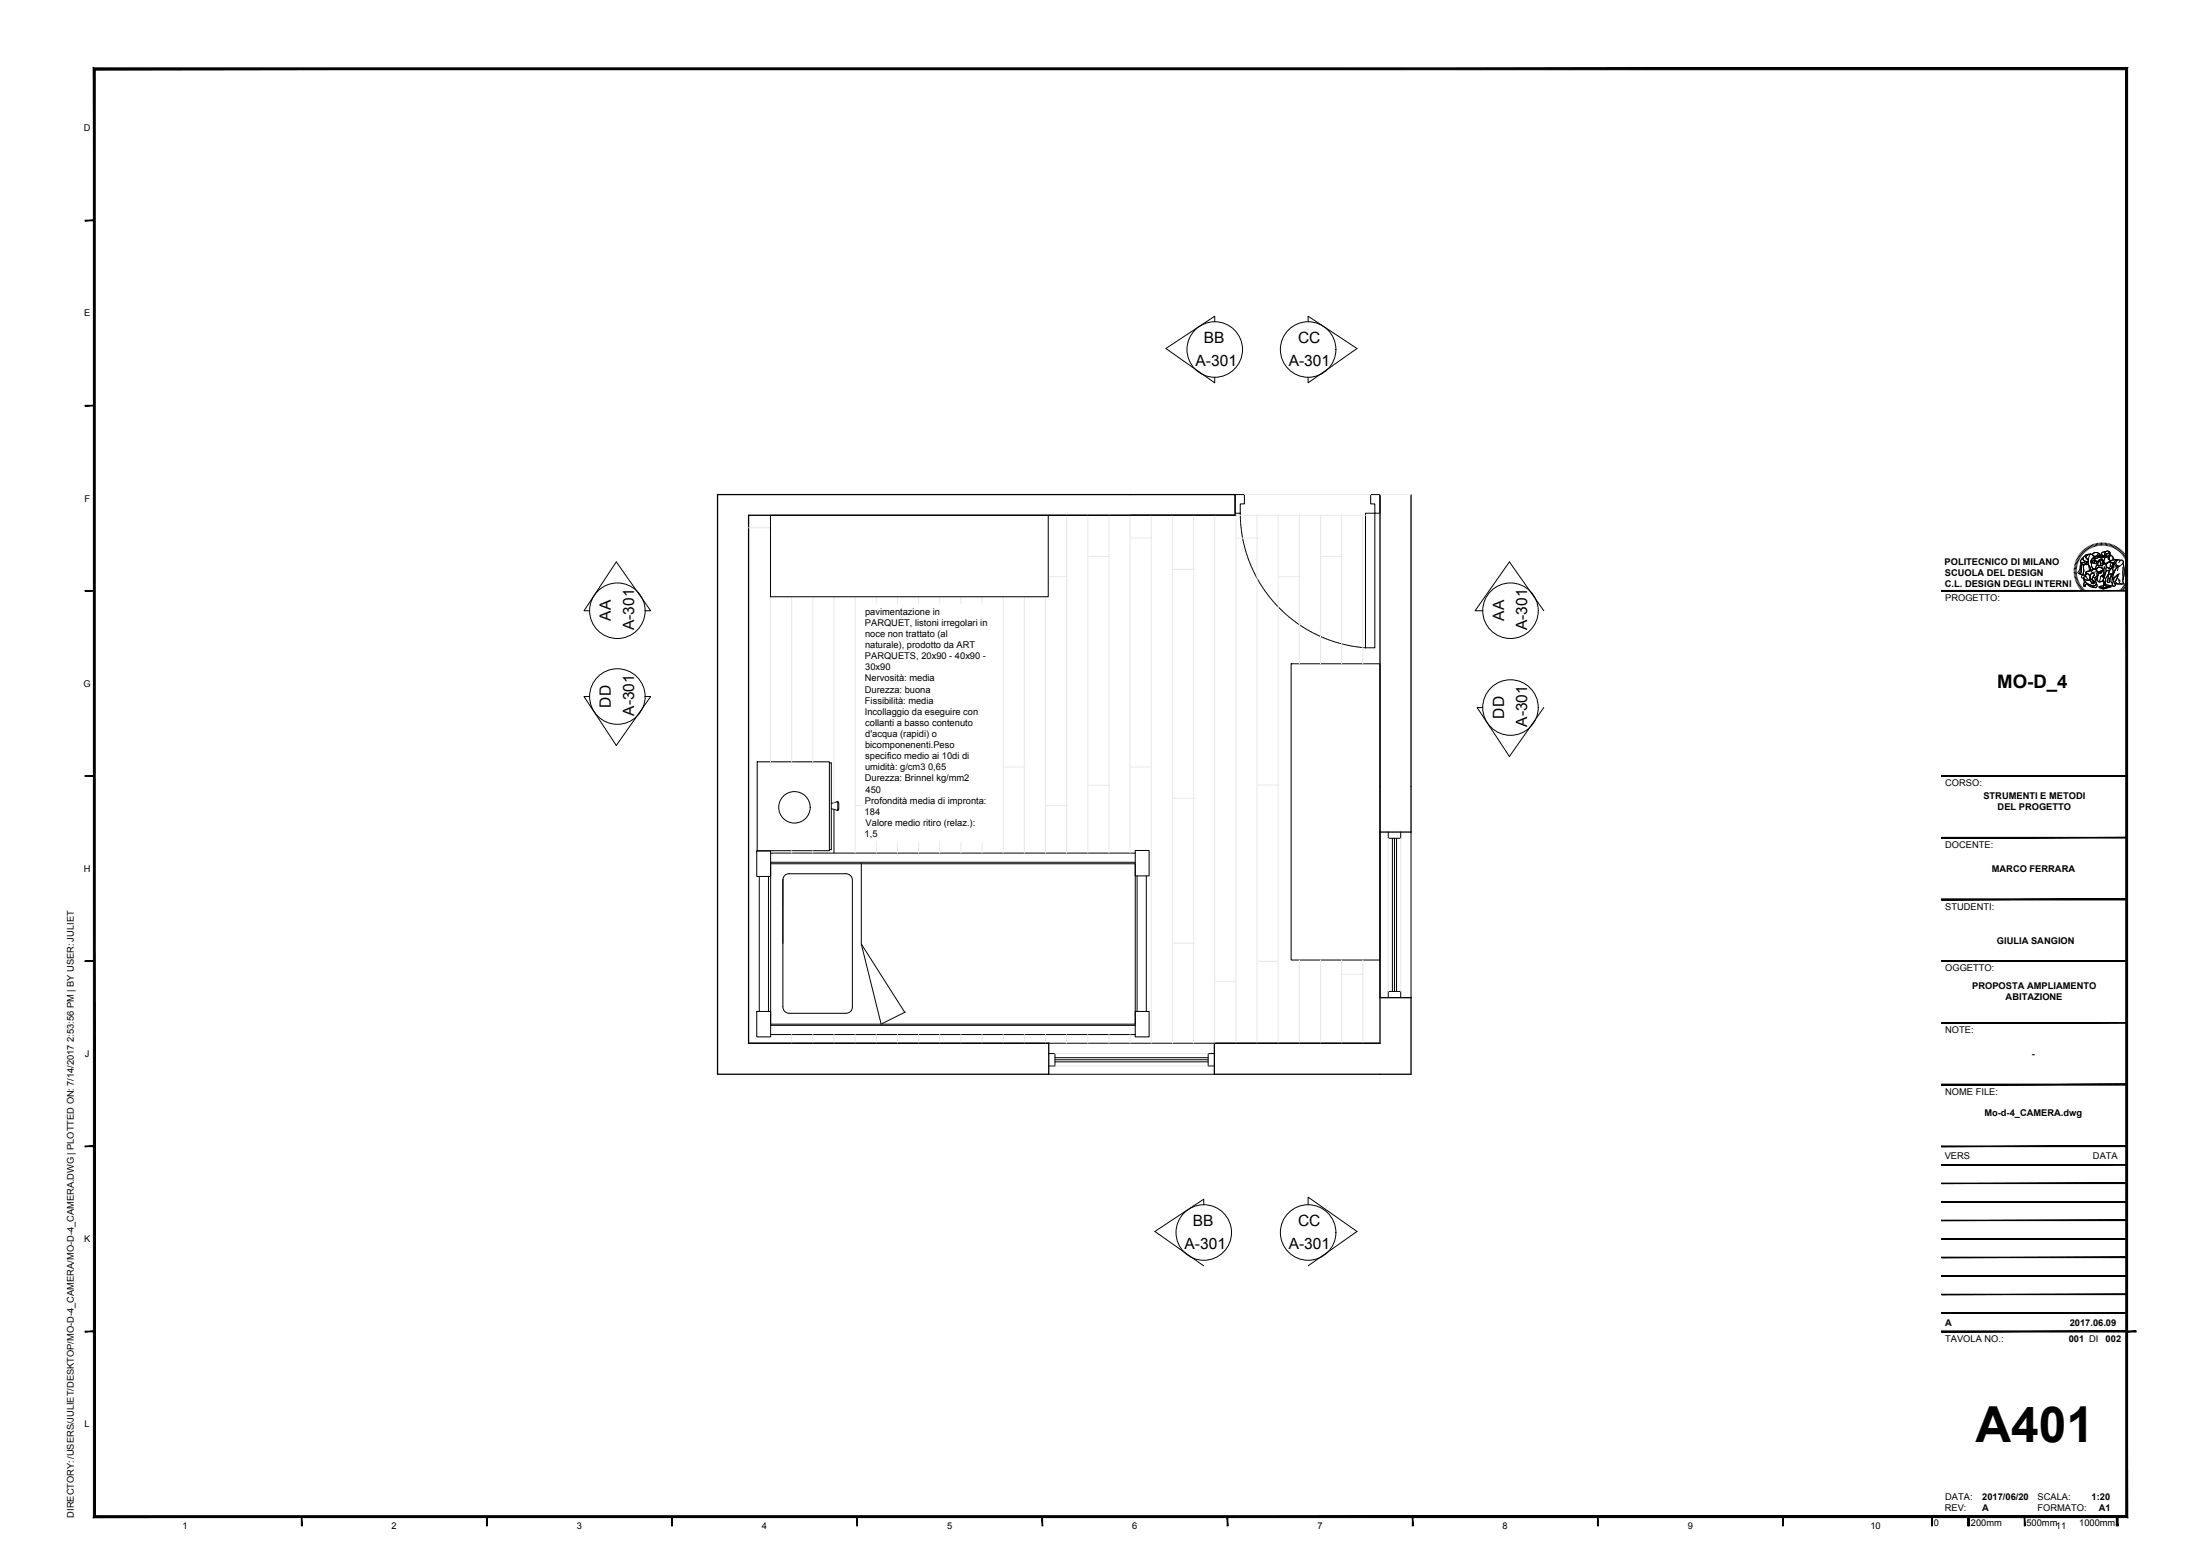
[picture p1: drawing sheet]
<svg xmlns="http://www.w3.org/2000/svg" width="594mm" height="420mm" viewBox="0 0 594 420" stroke-linecap="round" stroke-linejoin="round" font-family="sans-serif">
<path d="M305.3 139.1h28.2v-5.5h-139.7v156.5h89.4v-8.4h-81.1v-142.6h103.2M372.6 133.6v148.1h-44.7v8.4h53.1v-20.7h-8.4M381 133.6v91.1h-8.4" fill="none" stroke="#000" stroke-width=".35"/>
<g fill="none" stroke="#000" stroke-width=".27">
<path d="M328 86.9v-1.5l-13.2 8.7 13.2 9.3v-1.5M353.2 86.9v-1.5l13.2 8.7-13.2 9.3v-1.5M208.1 139.1h75v22h-75zM283.1 139.1h50.6M334.9 138.6v-2.5h1.1v-2.5h-2.5v5h1.4v.1M334.9 139.2v.3M334.9 138.9v.2M334.9 139.6v.3M334.9 140l.1 .2M368.7 138.6h2.6v36.3h-2.6zM370.1 133.6h2.5v5h-1.3v-2.5h-1.2zM335 140.4v.2"/>
<path d="M335 140.7v.3M335 141.1v.3M335 141.5l.1 .2M335.1 141.9v.2M335.1 142.2v.3M335.1 142.6l.1 .2M335.2 143v.2M335.2 143.3l.1 .3M335.3 143.7v.3M335.3 144.1l.1 .2M335.4 144.5v.2M335.5 144.8v.3"/>
<path d="M335.5 145.2l.1 .2M335.6 145.6l.1 .2M335.7 145.9v.3M335.8 146.3v.2M335.8 146.7l.1 .2M335.9 147l.1 .3M336 147.4l.1 .2M336.1 147.8l.1 .2M336.2 148.1l.1 .3M336.3 148.5l.1 .2M336.4 148.8l.1 .3M336.5 149.2l.1 .2"/>
<path d="M336.6 149.6l.1 .2M336.7 149.9l.1 .3M336.9 150.3v.2M337 150.6l.1 .3M337.1 151l.1 .2M337.2 151.3l.1 .3M337.4 151.7l.1 .2M337.5 152l.1 .3M337.7 152.4v.2M337.8 152.7l.1 .3M337.9 153.1l.1 .2M338.1 153.4l.1 .2"/>
<path d="M338.2 153.8l.1 .2M338.4 154.1l.1 .2M338.6 154.4l.1 .3M338.7 154.8l.1 .2M338.9 155.1l.1 .2M339.1 155.4l.1 .3M339.2 155.8l.2 .2M339.4 156.1l.1 .2M339.6 156.4l.1 .2M339.8 156.7l.1 .3M340 157.1l.1 .2M340.2 157.4l.1 .2"/>
<path d="M340.4 157.7l.1 .2M340.6 158l.1 .2M340.8 158.3l.1 .3M341 158.7l.1 .2M341.2 159l.1 .2M341.4 159.3l.1 .2M341.6 159.6l.2 .2M341.8 159.9l.2 .2M560 154.2h.7M560 153.8l.7 .1M560.1 153.5l.7 .1M560.1 153.1l.7 .1"/>
<path d="M560.2 152.8l.6 .1M560.2 152.4l.7 .2M560.3 152.1l.7 .2M560.5 151.8l.6 .2M560.6 151.4l.6 .3M560.7 151.1l.6 .3M560.7 154.5l-.7 .1M560.7 154.9h-.6M560.8 155.2l-.7 .1M560.8 155.5l-.6 .1M560.9 150.8l.6 .3M560.9 155.8l-.7 .2"/>
<path d="M561 156.1l-.7 .2M561 150.5l.6 .3M561.1 156.5l-.7 .2M561.2 156.7l-.6 .3M561.2 150.1l.6 .4M561.3 157.1l-.6 .2M561.4 149.8l.6 .4M561.5 157.4l-.6 .2M561.6 157.6l-.6 .4M561.6 149.6l.6 .4M561.8 157.9l-.6 .4M561.9 149.3l.5 .4"/>
<path d="M561.9 151.9h.7a.84 .84 0 0 0 1.3-.1v.5a2.11 2.11 0 0 1-2-.2zM562 151.8v.5M562 158.2l-.6 .4M562.1 149l.5 .5M562.1 152.3l-.5 2.4a.23 .23 0 0 0-.2 .3 .23 .23 0 0 0 .4 .1M562.1 158.5l-.5 .4M562.2 150.9l.4-.3-.1 .5 .2 .3 1.1 .4a.8 .8 0 0 1-1.2 .1l-.3 .1a.54 .54 0 0 1-.5-.5 .54 .54 0 0 1 .4-.6zM562.3 152.4h.5l-.2 .7v2.1h-.5a.29 .29 0 0 1-.4-.2 .29 .29 0 0 1 .3-.4l.1-1.7zM562.3 148.8l.5 .4M562.3 158.7l-.5 .4M562.4 152.4l-.3 .5-.1 1.6-.2 .5 .7 .2M562.5 150.6l-.5 .5a.44 .44 0 0 0-.2 .6 .44 .44 0 0 0 .5 .3l.3-.1a.84 .84 0 0 0 1.2-.1"/>
<path d="M562.6 159l-.5 .4M562.6 148.5l.5 .5M562.6 156a.74 .74 0 0 0 .9 .6l.9-.1M562.7 150.3l.6-.5 1.3-.1a1 1 0 0 0-1.3 1l.6 .3-.1 .8-1.1-.4-.2-.3zM562.7 156.3l1.2 .3a.37 .37 0 0 1 .4-.1 .37 .37 0 0 1 .2 .4l.3 .3v.3l.2-.2 .2 .3-.1-.5 .3 .4-.1-.4 .4 .1-.8-.7 .3-.7 .4 .1 .5 1.5a.76 .76 0 0 1-1.1 .8l-1.6-.8-.6-.5zM562.7 156.3l.1 .6 .8 .6 1.9 .9M562.8 159.2l-.5 .5M562.8 152.5l-.2 .6v2.1M562.8 152.4h.6a.47 .47 0 0 1 .6 0 .47 .47 0 0 1 .2 .5l.3 .7v.4l-.4 .2a.61 .61 0 0 0-.8 .7l.1 .1a.44 .44 0 0 1-.5 .4 .44 .44 0 0 1-.3-.5v-2zM562.9 148.3l.4 .5M562.9 157l.8 .6 1.2 .5a.81 .81 0 0 0 1.2-.5 .65 .65 0 0 1 0 .9 .65 .65 0 0 1-.9 .1l-1.1-.5a.55 .55 0 0 0-.6-.4 .55 .55 0 0 0-.5 .4l.2 .1-.1 .2h-.3l-.2-.4zM562.9 157l-.3 1 .2 .4 .4-.2-.2-.2a.78 .78 0 0 1 1.3 .2l.6 .3a.95 .95 0 0 0 1.4-.2l-.2-.7"/>
<path d="M563 159.4l-.4 .5M563.1 155.4l-.3-.1a.44 .44 0 0 0-.6 .1 .44 .44 0 0 0 .2 .7l.2-.2a.51 .51 0 0 1 .9 .2l.3 .2M563.2 148.1l.4 .5M563.3 159.6l-.5 .5M563.3 155.1l.4-.3 .5 .5a.43 .43 0 0 1 .2 .7v.5a1.53 1.53 0 0 1-1.7-.2l-.1-.3 .6-.3-.1-.3zM563.3 154.4l1.2-.4 .3 .2 .2-.5 .5-.1 .6 .3 .3 .4a.79 .79 0 0 1-.2 1.3l-.2 .2a.37 .37 0 0 1-.5 .2 .37 .37 0 0 1-.2-.6 .43 .43 0 0 0 0-.6 .43 .43 0 0 0-.7 .2l-.2 .5-.7-.6a.28 .28 0 0 1-.4 0 .28 .28 0 0 1 0-.5zM563.5 147.9l.3 .5M563.5 159.8l-.4 .6M563.6 150a.97 .97 0 0 1 1-.4 .97 .97 0 0 1 .7 .9l-.5 .6a.78 .78 0 0 0-.1 1.1 1.17 1.17 0 0 0 .8 1.5h-.5l-.2 .5a.55 .55 0 0 1-.3-.8l-.6-1.2v-1.2a.57 .57 0 0 1-.6-.4 .57 .57 0 0 1 .3-.6zM563.6 154.8l.8 .7M563.7 154.8v.1a.61 .61 0 0 0-.5 .8M563.8 147.7l.3 .6"/>
<path d="M563.9 152.4l-2-.1-.3 1.6-.5 .7 .3 .3M564.1 147.5l.3 .6M564.1 152.7l.2 1.4M564.3 150l-.4 .9 .1 1.5 .4 .8 .2 1 .8-.6a1.02 1.02 0 0 1-.7-1.4 .78 .78 0 0 1 .1-1.1 .82 .82 0 0 0 .4-1.1 .82 .82 0 0 0-1.1-.4l-.9 .3-.6 .5-.1 .6 .2 .4 1.1 .4M564.4 147.3l.3 .6M564.5 154l-.4 .2a.61 .61 0 0 0-.8 .7l.2 .1M564.6 149.7a.99 .99 0 0 0-1.3 1l.6 .3M564.7 154.9a.47 .47 0 0 1 .7 0 .47 .47 0 0 1-.1 .7l-.4 .9 .8 .7-.4-.1 .1 .4-.3-.4 .1 .5-.2-.3-.3 .2 .1-.3-.4-.5v-1zM564.7 147.2l.3 .6M564.7 154.9a.46 .46 0 0 1 .8 0 .46 .46 0 0 1-.2 .7l-.4 .9 .8 .7-.4-.1 .1 .4-.3-.4 .1 .5-.2-.3-.3 .2 .1-.3-.4-.5v-1.1zM564.8 151l.4-.3 .6-.1-.1 .6-1.2 .5zM564.8 151.5l.8-.3 .3 .3-.4 .1 .1 .5a.58 .58 0 0 1-.8-.6z"/>
<path d="M564.9 151.5a.59 .59 0 0 0 .8 .6M565 149.7l.8-.5h.5l.6 .4a.26 .26 0 0 1 .1 .4 .26 .26 0 0 1-.4-.1l-.2-.1-.5 .4-.6-.1M565 147.1l.3 .6M565.2 149.4l1-.2 .8 .5v.3l-.6-.2-.5 .4-.5-.1a.35 .35 0 0 1-.4-.2 .35 .35 0 0 1 .2-.5zM565.3 150.1l.6 .1 .6-.4 .3 .2-.2 .6-.4 .2-.5-.2-.5 .1zM565.4 146.9l.2 .7M565.5 153.6l.6 .3 .4 .6v.8l-.3 .3M565.6 155.9l.5 1.5a.77 .77 0 0 1-1 .8M565.6 151.6h.8l-.2 .1v.2a.34 .34 0 0 1-.2 .3 .34 .34 0 0 1-.4-.1zM565.6 151.2l.3 .3M565.7 154.5l-.8 .2M565.7 151v.2l-1.1 .5"/>
<path d="M565.7 146.8l.2 .7M565.8 150.6l-.4 .5M565.9 154.2l.7 .4M566 151.5h-.3a.39 .39 0 0 0-.2 .5 .39 .39 0 0 0 .6 .1l.1-.4 .2-.1h-.6M566 154.6a.7 .7 0 0 1 .1 1 .7 .7 0 0 1-.9 .2M566.1 153.8v-.2l.6-.5 .9 .3 .2 .3a.25 .25 0 0 1 .1 .3 .25 .25 0 0 1-.4 .1l-1 .4 .6 .4 .4-.3 .2-.5a.24 .24 0 0 0 .3-.1 .24 .24 0 0 0-.2-.3l-.1-.3-.5-.2h-.6l-.5 .7-.2-.1 .2-1.1 .3-.2 .2 .2h1.1l.5-.4v-.3l.6 .2 .1 1a.6 .6 0 0 0-.1 .9l-.3 .7-.5 .2-.1 .5h-.4l.3 .2h.3l-.1 .4 .2-.3-.2 .6a.75 .75 0 0 1-1 .8l-1-.7 .4-.6 .2-1.1M566.1 156.5l.8 .6M566.1 146.7l.1 .7M566.1 153.6l.6-.5 .6 .1 .5 .4a.3 .3 0 0 1 .2 .4 .3 .3 0 0 1-.5 .1l-.4 .2a.49 .49 0 0 1-.5 .3 .49 .49 0 0 1-.4-.5zM566.3 150.6h.1M566.4 150.2l.1 .1M566.4 152.5a1.29 1.29 0 0 0-.5 1.3"/>
<path d="M566.4 155.9v.9M566.4 146.7l.1 .7M566.4 150.2v.1M566.5 154.5l1.2-.4-.2 .5-.4 .2-.5-.1zM566.5 155.3l-.3 .9-.4 .5M566.7 150.4l.9-.2a.27 .27 0 0 1 .2 .4 .27 .27 0 0 1-.4 .1zM566.8 146.6l.1 .7M566.8 150l-.2 .6-.4 .2-.5-.2-.5 .1M566.8 151.2l.7-.2 .4 .2 .3 .8-.1 .4-.3-.1 .1-.7-.3-.4a.41 .41 0 0 0-.6 .1 .41 .41 0 0 0 .2 .5l-.1 .9h-.5l-.3-.3zM566.9 158.4l2-.5 1.1 .3-2 .6zM566.9 158.4l1.1 .4v.2l-1.1-.3zM567.1 151.1h.4l.4 .3v.9l-.2 .4h-.5l-.2-1.3z"/>
<path d="M567.1 146.6l.1 .7M567.2 150.2v-.3a.54 .54 0 0 1 .9 .5l-.3 .1M567.2 154.7h.1M567.2 155.6l-.3 1.5 1-.2M567.2 150v-.1a.54 .54 0 0 1 .9 .5l-.3 .1-.2-.3h-.4zM567.3 154.3l.1 .1M567.3 154.6h.1M567.4 154.4h-.1M567.4 151.4h.1M567.5 151.3l-.2 .2M567.5 146.6v.7M567.6 150.3l-.4-.1-.5 .2 .8 .3a.27 .27 0 0 0 .3-.2 .27 .27 0 0 0-.2-.3v.2"/>
<path d="M567.6 155.4l.3 .1 .2-.6 .4-.1-.4 1.3v-.4h-.3zM567.6 152.7v.7M567.7 154.1l-.3 .5a.41 .41 0 0 1-.4 .2 .41 .41 0 0 1-.3-.2l-.1-.1M567.7 151.2l.2 .3-.1 .1M567.8 151.4l-.2-.2a.41 .41 0 0 0-.6 0 .41 .41 0 0 0 .2 .6v.1a.46 .46 0 0 1 0 .7 .46 .46 0 0 1-.7 0 .46 .46 0 0 1 .1-.7l.3-.8 .6-.1 .5 .5 .2 .6a.23 .23 0 0 1-.2 .3 .23 .23 0 0 1-.2-.3M567.8 146.6v.7M567.9 151.7l-.2 .1M567.9 151.5a.41 .41 0 0 1-.1 .6 .41 .41 0 0 1-.5-.1h-.1M567.9 152.4l-.3 .3h-.4M568 158.8l2-.6v.3l-2 .6zM568 158.8v.2M568 150.4l.2-.1 .1 .4-.2 .9"/>
<path d="M568.1 154.9h.1M568.1 155.5l-.1 .6 .2-.3M568.1 150l.1 .4M568.2 152l-.2-.5 .3-.9-.7-.7a.44 .44 0 0 1-.1-.6 .44 .44 0 0 1 .5-.2 .28 .28 0 0 1 .5-.1 .28 .28 0 0 1-.1 .5v1.1l.2-.1v-.4a.42 .42 0 0 0 .3 .3 .42 .42 0 0 0 .5-.1l-.1 .6 .1 .1 .1-.2 .1 .3a.34 .34 0 0 1 .2 .4 .34 .34 0 0 1-.3 .2l-.7 .5M568.2 146.6l-.1 .7M568.2 155.3l-.1 .2-.1-.2M568.3 153l-.2 1.3M568.3 152.2l.4 .2M568.3 157l.2-.1 .1 1.1-.2-.6-.4 .7zM568.4 154.1l-.4 .4v.4M568.5 154.8l-.5 .2-.1 .5h-.4l.3 .2h.2M568.5 153l-.4 .9"/>
<path d="M568.5 146.6v.7M568.6 149l-.6 .1a.61 .61 0 0 0-.6 .7M568.7 148.9l.4-.1a1.05 1.05 0 0 1 .6 1.5l-.3 .7v-.8l.2-.4-.2-.5-.5 .2-.3 1-.2 .1-.1-.9zM568.7 150.1a.39 .39 0 0 0 .2 .3 .39 .39 0 0 0 .5-.1M568.7 148.9l.5-.1a1.1 1.1 0 0 1 .4 1.7l-.2 .5v-.8l.2-.4-.2-.5-.5 .2-.3 1-.2 .1-.1-.9zM568.8 152.1l.8-.4 .6 .2a.52 .52 0 0 1 .6 .2 .52 .52 0 0 1 0 .6l-.3 .4a.89 .89 0 0 1-.9 .5 .89 .89 0 0 1-.8-.7zM568.8 149.8h.2M568.8 154.1l.9-.1-.6 1.4a1.46 1.46 0 0 0-.5 1.6h-.3l-.2 .6-.2-.9zM568.8 154.1l-.9 2.6 .2 .9-.1 .9 .4-1.1 .3 .9-.2-1.4-.4 .7M568.9 149.5l.5-.2 .2 .5-.2 .4a.46 .46 0 0 1-.7 0 .46 .46 0 0 1 .2-.7zM568.9 150.2l.1 .1M568.9 153.1v.1a.57 .57 0 0 0-.1 .9l1-.1 .4-.6"/>
<path d="M568.9 146.7l-.1 .6M568.9 149.8v.1M569 150.1v.1M569.3 146.7l-.2 .7M569.3 150h.2M569.3 155.1l.8-.1-.5 1.6a.36 .36 0 0 1 .1 .6 .36 .36 0 0 1-.5 0l-.2-.2zM569.3 150v.1M569.5 150.8l.4 .6M569.6 153.2v.1M569.6 146.8l-.2 .7M569.7 154l-.6 1.4a1.46 1.46 0 0 0-.5 1.6l-.1 .1M569.7 151.6l.9-.4 .9-.1-.7 1-1.2-.4z"/>
<path d="M569.7 153.2l-.3 .1M569.8 149.8l.5 .4 .7 .9-.6 .1a.52 .52 0 0 1-.6 .1 .52 .52 0 0 1-.3-.5zM569.8 149.8l.5 .4 .4 .6M569.8 153.5l-.1 .1M569.9 146.9l-.1 .7M570 158.2v.3l-2 .6-1.1-.4v-.3l1.1 .4 2-.6a6.2 6.2 0 0 0-3.1 .2M570.3 147l-.2 .7M570.3 153.1h.3v.9a.62 .62 0 0 1-.4 1l-.9 .1 .3-1.1zM570.4 152.9l-.1 .3M570.4 151.9l.3 .1 .2 .3M570.4 150.7l.5 .4M570.5 155h-.3a.82 .82 0 0 0-.8 .3 .82 .82 0 0 0-.1 .9l-.3 .8a.42 .42 0 0 0 .8 0l-.2-.7 .5-1.3"/>
<path d="M570.5 156.3l-.1 .3 .3 .1M570.6 147.2l-.2 .6M570.6 153.1v1.6l-.6 1.6 .2 1 .2 .3M570.8 156.1l1.1-1-.2 1-.6 1.2v.4a.39 .39 0 0 1-.1 .5 .39 .39 0 0 1-.5-.1 .39 .39 0 0 1 0-.5zM570.8 152.1a.95 .95 0 0 1 1.1-.9h.9a.54 .54 0 0 1 .6 .4 .54 .54 0 0 1-.3 .7l-.3 .2a1.11 1.11 0 0 1-1.9-.2M570.9 152.3l-1 1.3h-.5l-.3-.3a.76 .76 0 0 1 0-1.2l.4-.3 .5 .2-.1 1 .6-.5-.1-.6-.8-.2-.8 .4v.5M570.9 153.9v.5M570.9 147.3l-.2 .6M571.3 147.4l-.4 .7M571.3 153l-.8 .1M571.4 157.3l.6 .4M571.6 147.6l-.4 .6"/>
<path d="M571.6 151.1l-1.1 .1-.9 .5M571.7 159.9l.4 .6M571.8 156.1l.8 .8M571.8 153a6.7 6.7 0 0 0-1.4 3.5l1.5-1.4 .5-.1M571.8 151.2l.7 .1a.57 .57 0 0 1 .7 .1 .57 .57 0 0 1 0 .7l.4 1.4v1.6a2.74 2.74 0 0 0-.1 2.5l-1.9 .1a.45 .45 0 0 1-.6-.3 .45 .45 0 0 1 .3-.6l.5-1 .1-.7-1.5 1.3a5.9 5.9 0 0 1 1.5-3.4l.4-.1a.93 .93 0 0 1-1-.7 .93 .93 0 0 1 .5-1zM571.8 151.2a.91 .91 0 0 0-.5 1 .91 .91 0 0 0 1 .7M571.9 147.8l-.4 .6M571.9 155.1l-.3 1.3a1.39 1.39 0 0 0-.4 1.7l-.4 .2a.37 .37 0 0 1-.5-.2 .37 .37 0 0 1 .2-.5l.3-1.5M572 159.7l.4 .6M572 153l-.2 1.1M572.1 156.5a1.08 1.08 0 0 0 .7 1.2M572.2 148l-.4 .6"/>
<path d="M572.3 159.5l.4 .5M572.4 151.6l-.3 .3M572.5 148.2l-.5 .6M572.5 159.3l.5 .5M572.7 159.1l.5 .5M572.7 148.5l-.4 .5M572.9 158.8l.6 .5M573 148.7l-.5 .5M573.2 158.6l.5 .4M573.2 153.2l.1 3.3M573.2 148.9l-.4 .5M573.3 152.1l.1 .3a10.2 10.2 0 0 1-.1 4.7l.2 .5h-2.4"/>
<path d="M573.4 158.3l.5 .4M573.5 149.2l-.5 .5M573.5 158.1l.6 .3M573.7 157.8l.6 .3M573.7 149.5l-.5 .4M573.9 157.5l.6 .3M573.9 149.8l-.5 .4M574 157.2l.6 .3M574.1 150.1l-.5 .3M574.1 156.9l.7 .3M574.3 156.6l.6 .2M574.3 150.4l-.6 .3"/>
<path d="M574.4 156.3l.6 .2M574.5 156l.6 .2M574.5 150.7l-.6 .3M574.5 155.7l.7 .1M574.6 155.4l.7 .1M574.6 155l.7 .1M574.7 151l-.7 .3M574.7 154.7l.6 .1M574.7 154.5h.7M574.8 151.3l-.6 .3M574.9 151.7l-.6 .2M575 152l-.6 .2"/>
<path d="M575.1 152.3l-.6 .2M575.2 152.7l-.7 .1M575.3 153.1l-.7 .1M575.3 153.4l-.7 .1M575.4 153.8h-.7M575.4 154.1h-.7M159.2 164.9h-1.5l8.7-13.2 9.3 13.2h-1.5M342.1 160.2l.1 .2M342.3 160.5l.1 .2M342.5 160.8l.2 .2M342.7 161.1l.2 .2M343 161.4l.1 .2"/>
<path d="M343.2 161.7l.2 .2M343.5 162l.1 .2M343.7 162.3l.2 .1M343.9 162.5l.2 .2M344.2 162.8l.1 .2M344.4 163.1l.2 .2M344.7 163.4l.2 .2M344.9 163.6l.2 .2M345.2 163.9l.2 .2M345.5 164.2l.1 .2M345.7 164.4l.2 .2M346 164.7l.2 .2"/>
<path d="M346.3 165l.1 .1M346.5 165.2l.2 .2M346.8 165.5l.2 .2M347.1 165.7l.2 .2M347.4 166l.2 .1M347.7 166.2l.2 .2M347.9 166.5l.2 .1M348.2 166.7l.2 .2M348.5 166.9l.2 .2M348.6 179.2h24v80h-24zM348.8 167.2l.2 .1M349.1 167.4l.2 .2"/>
<path d="M349.4 167.6l.2 .2M349.7 167.9l.2 .1M350 168.1l.2 .1M350.3 168.3l.2 .1M350.6 168.5l.2 .2M350.9 168.7l.2 .2M351.3 168.9l.2 .2M351.6 169.1l.2 .2M351.9 169.3l.2 .2M352.2 169.5l.2 .2M352.5 169.7l.2 .2M352.8 169.9l.2 .2"/>
<path d="M353.2 170.1l.2 .1M353.5 170.3l.2 .1M353.8 170.5l.2 .1M354.1 170.7l.3 .1M354.5 170.8l.2 .2M354.8 171l.2 .1M355.1 171.2l.3 .1M355.5 171.4l.2 .1M355.8 171.5l.2 .1M356.2 171.7l.2 .1M356.5 171.8l.2 .1M356.8 172l.3 .1"/>
<path d="M357.2 172.1l.2 .1M357.5 172.3l.3 .1M357.9 172.4l.2 .1M358.2 172.6h.3M358.6 172.7l.2 .1M358.9 172.8l.3 .1M359.3 172.9l.2 .1M359.6 173.1h.3M360 173.2l.2 .1M360.4 173.3l.2 .1M360.7 173.4l.2 .1M361.1 173.5l.2 .1"/>
<path d="M361.4 173.6l.3 .1M361.8 173.7l.2 .1M362.2 173.8l.2 .1M362.5 173.9l.3 .1M362.9 174l.2 .1M363.2 174.1h.3M363.6 174.2h.3M364 174.2l.2 .1M364.3 174.3l.3 .1M364.7 174.4h.3M365.1 174.5h.2M365.5 174.5l.2 .1"/>
<path d="M365.8 174.6h.3M366.2 174.6l.2 .1M366.6 174.7h.2M366.9 174.7l.3 .1M367.3 174.8h.3M367.7 174.8h.2M368.1 174.9h.2M368.4 174.9h.3M400.4 164.9h-2.1l9.3-13.2 9.3 13.2M563.8 160l-.4 .6M564.1 160.2l-.4 .6M564.3 160.4l-.3 .6"/>
<path d="M564.6 160.5l-.3 .6M564.9 160.6l-.2 .7M565.2 160.8l-.2 .6M565.5 160.9l-.2 .6M565.8 161l-.1 .6M566.2 161l-.2 .7M566.5 161.1l-.1 .7M566.8 161.2l-.1 .6M567.1 161.2v.7M567.5 161.2l-.1 .7M567.8 161.2v.7M568.1 161.2v.7"/>
<path d="M568.4 161.2l.1 .7M568.7 161.1l.2 .7M569.1 161.1l.1 .6M569.4 161l.2 .7M569.7 160.9l.2 .7M570 160.8l.2 .7M570.3 160.7l.3 .6M570.6 160.6l.3 .6M570.9 160.4l.3 .6M571.2 160.3l.3 .6M571.5 160.1l.3 .6M159.2 188.1h-1.5l8.7 13.2 9.3-13.2h-1.5"/>
<path d="M400.4 191.1h-1.5l8.7 13.2 9.3-13.2M204.5 205.7h19.5v24h-19.5zM224 206h.5v23.4h-.5M224.5 218.4l1.7 .5M225.2 218.6v11.8M226.2 216.4l.3 .5v1.5l-.3 .5zM226.2 216.4l-1.7 .5M204.4 229.8h3.7v6.9h-3.7zM205 236.7v36.4M207.5 236.7v36.4M208.1 233.2h98.5v43.4h-98.5zM208.1 230.4h98.5"/>
<path d="M208.1 232.8h98.5M230.2 237.7v34.2M230.2 237.7a1.72 1.72 0 0 0-1.8-1.8h-15.2a1.64 1.64 0 0 0-1.8 1.7v34.3M232.6 233.2v21.7l5.3 21.6M306.6 229.6h3.7v6.9h-3.7zM307.1 236.5v36.6M309.5 236.5v36.6M372.6 224.7v44.7M374.9 224.7v1.7h3.3v-1.7M376 226.4v41.3M376.6 226.4v41.3M377.1 226.4v41.3"/>
<path d="M381 224.7v44.7M232.6 254.9l11.7 18.4M204.4 273.1h3.7v6.9h-3.7zM208.1 279.4h98.5M208.1 276.9h98.5M211.4 271.9a1.7 1.7 0 0 0 1.7 1.7h15.4a1.7 1.7 0 0 0 1.7-1.7M244.5 273.3l-6.4 3.1M306.6 273.1h3.7v6.9h-3.7zM374.9 269.4v-1.7h3.3v1.7M202.1 281.7h125.8M283.2 284.5h1.7v3.3h-1.7M283.2 290.1h44.7"/>
<path d="M284.9 286.2h41.3M284.9 286.7h41.3M284.9 285.6h41.3M327.9 284.5h-1.7v3.3h1.7M328 281.7h44.6M325.1 325.3v-1.5l-13.3 8.7 13.3 9.3M353.2 325.3v-2l13.2 9.2-13.2 9.3"/>
<circle cx="328" cy="94.4" r="7.5"/>
<circle cx="353.2" cy="94.4" r="7.5"/>
<circle cx="166.7" cy="164.9" r="7.5"/>
<circle cx="407.9" cy="164.9" r="7.5"/>
<circle cx="166.7" cy="188.1" r="7.5"/>
<circle cx="407.9" cy="191.1" r="7.5"/>
<circle cx="214.5" cy="218" r="4.2"/>
<circle cx="325.1" cy="332.8" r="7.5"/>
<circle cx="353.2" cy="332.8" r="7.5"/>
</g>
<g fill="none" stroke="#e8e8e8" stroke-width=".27">
<path d="M208.1 139.1v66.6M288 139.1v91.3M293.8 139.1v91.3M299.5 139.1v91.3M305.2 139.1v91.3M310.9 139.1v142.6M316.6 139.1v142.6M322.3 139.1v142.6M328 139.1v142.6M336 133.6h34.1M339.4 139.1v142.6M345.2 139.1v142.6"/>
<path d="M350.9 139.1v40.1M356.6 139.1v40.1M362.3 139.1v40.1M368 139.1v40.1M368.7 139.1h-35v142.6M372.6 133.6h8.4M202.1 142.5h6M283.1 155.7h5.1M294 150.2h5.7M305.4 145.3h5.7M316.8 153.8h5.7M333.7 145.3h6"/>
<path d="M345.4 155.7h5.7M356.8 150.2h5.7M213.8 161.1v44.6M219.5 161.1v44.6M225.2 161.1v55.7M230.9 161.1v69.3M236.6 161.1v69.3M242.3 161.1v69.3M248.1 161.1v69.3M253.8 161.1v69.3M259.5 161.1v69.3M265.2 161.1v69.3"/>
<path d="M270.9 161.1v69.3M276.6 161.1v69.3M282.3 161.1v69.3M230.9 217.5h5.7M236.6 207.2h5.7M253.8 217.5h5.7M270.9 207.1h5.9M282.5 217.5h5.7M294 212h5.7M305.4 207.1h5.7M316.8 215.6h5.7M339.4 212h6"/>
<path d="M213.8 229.7v.7M219.5 229.7v.7M374.9 226.4v41.3M378.2 226.4v41.3M316.6 254.7h5.9M339.7 259.6h5.7M350.9 259.2v22.5M356.6 259.2v22.5M362.3 259.2v22.5M368 259.2v22.5M213.8 279.4v2.3M219.5 279.4v2.3"/>
<path d="M225.2 279.4v2.3M230.9 279.4v2.3M236.6 279.4v2.3M242.3 279.4v2.3M248.1 279.4v2.3M253.8 279.4v2.3M259.5 279.4v2.3M265.2 279.4v2.3M270.9 279.4v2.3M276.6 279.4v2.3M282.3 279.4v2.3M288 279.4v2.3"/>
<path d="M293.8 279.4v2.3M299.5 279.4v2.3M305.2 279.4v2.3M328.2 265.1h5.7M362.5 263.1h5.7M284.9 284.5h41.3M284.9 287.8h41.3"/>
</g>
<path d="M135.5 56.7h304.1v301h-304.1zM549.3 159.5h25v-14.5h5.7v18.9h-30.7z" fill="none" stroke="#fff" stroke-width=".27"/>
<g fill="#fff" stroke="#fff" stroke-width=".27">
<path d="M549.3 159.5l30.7 4.4-5.7-4.4zM549.3 159.5l30.7 4.4h-30.7z"/>
<path d="M574.3 145h5.7l-5.7 14.5zM580 145l-5.7 14.5 5.7 4.4z"/>
<path d="M232.9 163.3v64l34.3-64zM267.2 163.3v64h-34.3z"/>
</g>
<g fill="#000" stroke="#000" stroke-width=".27">
<path d="M25.2 18.3l.5 391v-390.5zM25.2 18.3l.5 391-.5 .5zM25.7 409.3l-.5 .5 548.8-.5zM25.2 409.8l548.8-.5 .5 .5zM574 18.8v390.5l.5 .5zM574 18.8l.5-.5v391.5zM25.7 18.8h548.3l.5-.5zM25.2 18.3h549.3l-548.8 .5z"/>
<path d="M23 59.6h2.5v-.2zM23 59.4h2.5l-2.5 .2z"/>
<path d="M23 109.6h2.5v-.2zM23 109.4h2.5l-2.5 .2z"/>
<path d="M23 159.6h2.5v-.2zM23 159.4h2.5l-2.5 .2z"/>
<path d="M524.3 159.6h50v-.2zM524.3 159.4h50l-50 .2z"/>
<path d="M23 209.6h2.5v-.2zM23 209.4h2.5l-2.5 .2z"/>
<path d="M524.3 209.6h50v-.2zM524.3 209.4h50l-50 .2z"/>
<path d="M524.3 226.3h50v-.2zM524.3 226.1h50l-50 .2z"/>
<path d="M23 259.6h2.5v-.2zM23 259.4h2.5l-2.5 .2z"/>
<path d="M524.3 242.8v.2l50-.2zM524.3 243l50-.2v.2z"/>
<path d="M524.3 259.4v.2l50-.2zM524.3 259.6l50-.2v.2z"/>
<path d="M524.3 259.4v.2l50-.2zM524.3 259.6l50-.2v.2z"/>
<path d="M524.3 259.4v.2l50-.2zM524.3 259.6l50-.2v.2z"/>
<path d="M524.3 259.4v.2l50-.2zM524.3 259.6l50-.2v.2z"/>
<path d="M524.3 243h50v-.2zM524.3 242.8h50l-50 .2z"/>
<path d="M524.3 276.1v.2l50-.2zM524.3 276.3l50-.2v.2z"/>
<path d="M524.3 292.8v.2l50-.2zM524.3 293l50-.2v.2z"/>
<path d="M524.3 292.8v.2l50-.2zM524.3 293l50-.2v.2z"/>
<path d="M23 309.6h2.5v-.2zM23 309.4h2.5l-2.5 .2z"/>
<path d="M524.3 319.5h50zM524.3 319.6l50-.1z"/>
<path d="M524.3 314.5h50zM524.3 314.6l50-.1z"/>
<path d="M524.3 309.4v.2l50-.2zM524.3 309.6l50-.2v.2z"/>
<path d="M524.3 339.5h50zM524.3 339.6l50-.1z"/>
<path d="M524.3 334.5h50zM524.3 334.6l50-.1z"/>
<path d="M524.3 329.5h50zM524.3 329.6l50-.1z"/>
<path d="M524.3 324.5h50zM524.3 324.6l50-.1z"/>
<path d="M23 359.6h2.5v-.2zM23 359.4h2.5l-2.5 .2z"/>
<path d="M524.3 359.4v.2l50-.2zM524.3 359.6l50-.2v.2z"/>
<path d="M524.3 359.4v.2l50-.2zM524.3 359.6l50-.2v.2z"/>
<path d="M524.3 354.5h50zM524.3 354.6l50-.1z"/>
<path d="M524.3 349.5h50zM524.3 349.6l50-.1z"/>
<path d="M524.3 344.5h50zM524.3 344.6l50-.1z"/>
<path d="M574.3 359.6h2.5v-.2zM574.3 359.4h2.5l-2.5 .2z"/>
<path d="M574.3 359.6h2.5v-.2zM574.3 359.4h2.5l-2.5 .2z"/>
<path d="M81.4 409.5l.2 2.5v-2.5zM81.4 409.5l.2 2.5h-.2z"/>
<path d="M131.4 409.5l.2 2.5v-2.5zM131.4 409.5l.2 2.5h-.2z"/>
<path d="M181.4 409.5l.2 2.5v-2.5zM181.4 409.5l.2 2.5h-.2z"/>
<path d="M231.4 409.5l.2 2.5v-2.5zM231.4 409.5l.2 2.5h-.2z"/>
<path d="M281.4 409.5l.1 2.5v-2.5zM281.4 409.5l.1 2.5h-.1z"/>
<path d="M331.4 409.5l.2 2.5v-2.5zM331.4 409.5l.2 2.5h-.2z"/>
<path d="M381.4 409.5l.2 2.5v-2.5zM381.4 409.5l.2 2.5h-.2z"/>
<path d="M431.4 409.5l.1 2.5v-2.5zM431.4 409.5l.1 2.5h-.1z"/>
<path d="M481.4 409.5l.2 2.5v-2.5zM481.4 409.5l.2 2.5h-.2z"/>
<path d="M521.6 409.5v2.5h.2zM521.6 409.5h.2v2.5z"/>
<path d="M531.4 409.5l.1 2.5v-2.5zM531.4 409.5l.1 2.5h-.1z"/>
<path d="M531.6 409.5l.2 2.5v-2.5zM531.6 409.5l.2 2.5h-.2z"/>
<path d="M546.6 409.5l.2 2.5v-2.5zM546.6 409.5l.2 2.5h-.2z"/>
<path d="M571.5 409.5l.5 2.5v-2.5zM571.5 409.5l.5 2.5h-.5z"/>
</g>
<text font-size="13.4" x="533.4" y="389.3">A401</text>
<text font-size="5" x="539.3" y="185.8">MO-D_4</text>
<g font-size="4.2">
<text x="325.1" y="92.6">BB</text>
<text x="350.5" y="92.6">CC</text>
<text x="322.9" y="98.9">A-301</text>
<text x="348" y="98.9">A-301</text>
<text x="165" y="167.6" transform="rotate(-90 165 167.6)">AA</text>
<text x="406.1" y="167.6" transform="rotate(-90 406.1 167.6)">AA</text>
<text x="171.2" y="170.1" transform="rotate(-90 171.2 170.1)">A-301</text>
<text x="412.4" y="170.1" transform="rotate(-90 412.4 170.1)">A-301</text>
<text x="165" y="191.1" transform="rotate(-90 165 191.1)">DD</text>
<text x="171.2" y="193.3" transform="rotate(-90 171.2 193.3)">A-301</text>
<text x="406.1" y="194" transform="rotate(-90 406.1 194)">DD</text>
<text x="412.4" y="196.2" transform="rotate(-90 412.4 196.2)">A-301</text>
<text x="322.1" y="331.1">BB</text>
<text x="350.5" y="331.1">CC</text>
<text x="319.9" y="337.4">A-301</text>
<text x="348" y="337.4">A-301</text>
</g>
<g font-size="2.5">
<text x="22.6" y="35.4">D</text>
<text x="22.7" y="85.4">E</text>
<text x="22.8" y="135.4">F</text>
<text x="525.1" y="152.5">POLITECNICO DI MILANO</text>
<text x="525.2" y="155.5">SCUOLA DEL DESIGN</text>
<text x="525.2" y="158.5">C.L. DESIGN DEGLI INTERNI</text>
<text x="233.6" y="166">pavimentazione in</text>
<text x="525.3" y="162.3">PROGETTO:</text>
<text x="233.6" y="169">PARQUET, listoni irregolari in</text>
<text x="233.6" y="172">noce non trattato (al</text>
<text x="233.6" y="178">PARQUETS, 20x90 - 40x90 -</text>
<text x="233.6" y="175">naturale), prodotto da ART</text>
<text x="22.6" y="185.4">G</text>
<text x="233.6" y="184">Nervosità: media</text>
<text x="233.6" y="181">30x90</text>
<text x="233.6" y="187">Durezza: buona</text>
<text x="233.6" y="190">Fissibilità: media</text>
<text x="233.5" y="193">Incollaggio da eseguire con</text>
<text x="233.7" y="196">collanti a basso contenuto</text>
<text x="233.6" y="202">bicomponenenti.Peso</text>
<text x="233.7" y="199">d'acqua (rapidi) o</text>
<text x="233.6" y="208">umidità: g/cm3 0,65</text>
<text x="233.7" y="205">specifico medio ai 10di di</text>
<text x="233.6" y="211">Durezza: Brinnel kg/mm2</text>
<text x="233.7" y="214">450</text>
<text x="525.3" y="212.3">CORSO:</text>
<text x="535.6" y="215.7">STRUMENTI E METODI</text>
<text x="233.5" y="220">184</text>
<text x="233.6" y="217">Profondità media di impronta:</text>
<text x="539.4" y="218.8">DEL PROGETTO</text>
<text x="233.5" y="226">1,5</text>
<text x="233.8" y="223">Valore medio ritiro (relaz.):</text>
<text x="525.3" y="229">DOCENTE:</text>
<text x="22.6" y="235.4">H</text>
<text x="537.9" y="235.4">MARCO FERRARA</text>
<text x="525.3" y="245.6">STUDENTI:</text>
<text x="539.3" y="255">GIULIA SANGION</text>
<text x="525.3" y="262.3">OGGETTO:</text>
<text x="532.6" y="267">PROPOSTA AMPLIAMENTO</text>
<text x="541.6" y="270">ABITAZIONE</text>
<text x="525.3" y="279">NOTE:</text>
<text x="22.9" y="285.4">J</text>
<text x="548.6" y="285.4">-</text>
<text x="525.3" y="295.6">NOME FILE:</text>
<text x="535.8" y="301.3">Mo-d-4_CAMERA.dwg</text>
<text x="525.1" y="312.9">VERS</text>
<text x="565.2" y="312.9">DATA</text>
<text x="22.7" y="335.4">K</text>
<text x="525.3" y="357.9">A</text>
<text x="558.9" y="357.9">2017.06.09</text>
<text x="525.3" y="362.4">TAVOLA NO.:</text>
<text x="558.7" y="362.4">001 DI</text>
<text x="568.6" y="362.4">002</text>
<text x="22.8" y="385.4">L</text>
<text x="525.2" y="407.9">REV:</text>
<text x="525.3" y="405">DATA:</text>
<text x="535.3" y="407.9">A</text>
<text x="535.3" y="404.9">2017/06/20</text>
<text x="550.2" y="404.9">SCALA:</text>
<text x="550.2" y="407.9">FORMATO:</text>
<text x="564.8" y="404.9">1:20</text>
<text x="566.7" y="407.9">A1</text>
<text x="20" y="409.8" transform="rotate(-90 20 409.8)">DIRECTORY:/USERS/JULIET/DESKTOP/MO-D-4_CAMERA/MO-D-4_CAMERA.DWG | PLOTTED ON: 7/14/2017 2:53:56 PM | BY USER: JULIET</text>
<text x="49.3" y="412.9">1</text>
<text x="105.8" y="412.9">2</text>
<text x="155.8" y="412.9">3</text>
<text x="205.8" y="412.9">4</text>
<text x="255.8" y="412.9">5</text>
<text x="305.8" y="412.9">6</text>
<text x="355.8" y="412.9">7</text>
<text x="405.8" y="412.9">8</text>
<text x="455.8" y="412.9">9</text>
<text x="505.1" y="412.9">10</text>
<text x="522.2" y="412">0</text>
<text x="532.2" y="412">200mm</text>
<text x="547.2" y="412">500mm</text>
<text x="555.2" y="412.9">11</text>
<text x="561.4" y="412">1000mm</text>
</g>
</svg>
